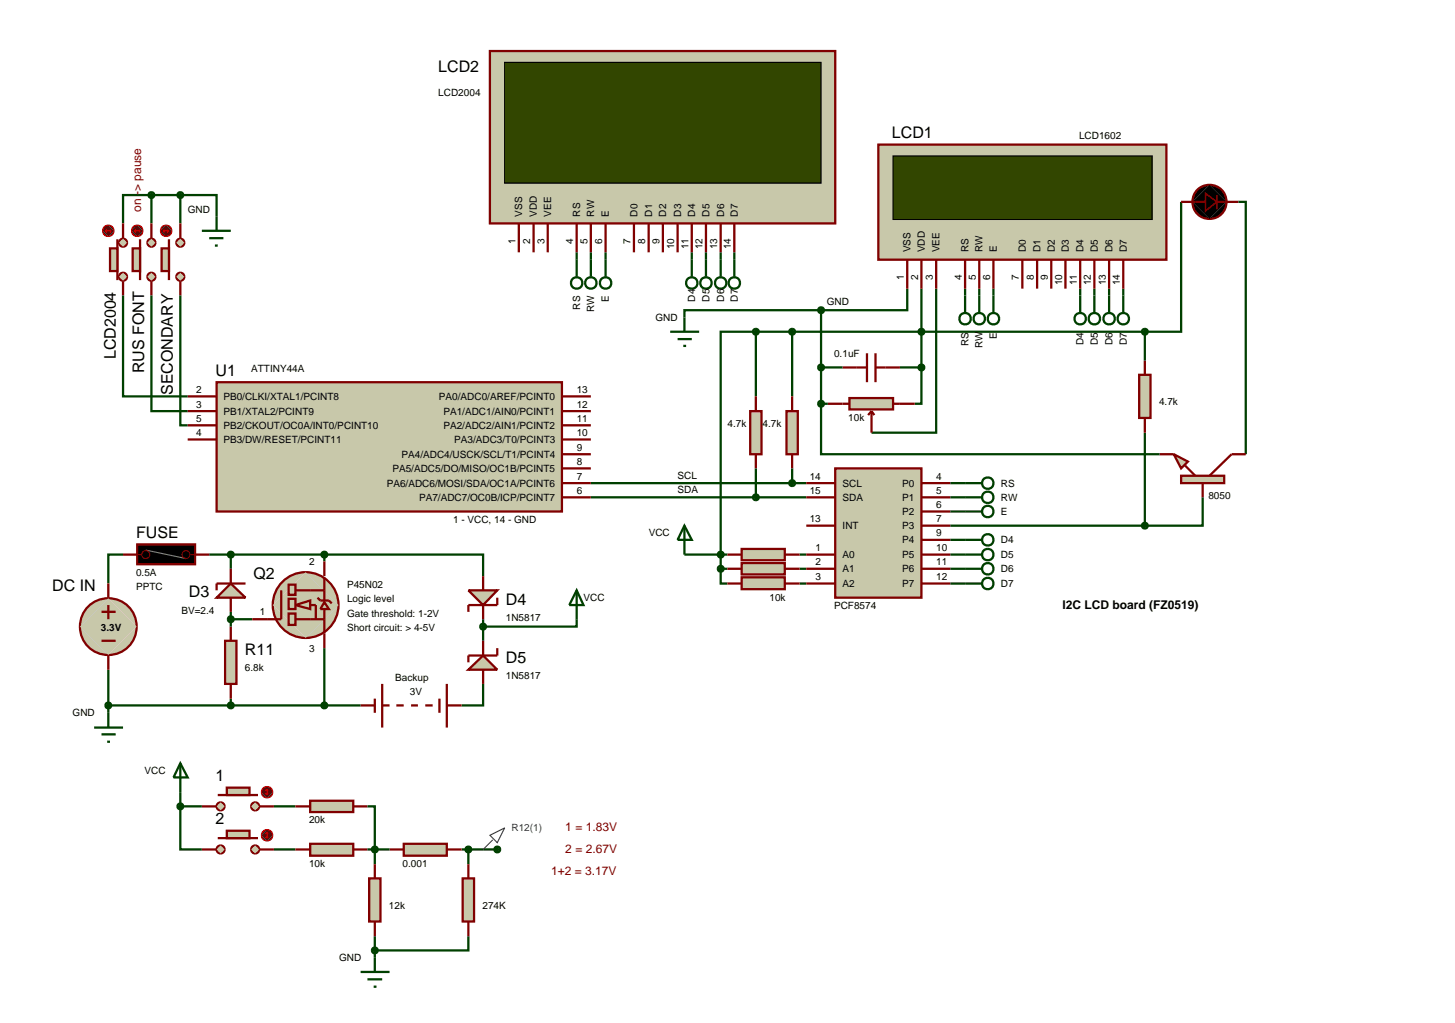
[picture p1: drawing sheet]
<svg xmlns="http://www.w3.org/2000/svg" width="257mm" height="180mm" viewBox="0 0 257 180" stroke-linecap="round" stroke-linejoin="round" font-family="sans-serif">
<g fill="none" stroke="#004000" stroke-width=".4">
<path d="M26.7 34.4h-5v5M26.7 34.4v5M26.7 34.4h5.1M31.8 34.4h6.4v3.8M31.8 34.4v5M208.3 35.6v22.9h-6.4M218.4 35.6h1.3v44.5M21.7 52.1v17.8h11.4M26.7 52.1v20.4h6.4M31.8 52.1v22.9h1.3M101.7 44.5v1.3M104.2 44.5v1.3"/>
<path d="M106.8 44.5v1.3M122 44.5v1.3M124.5 44.5v1.3M127.1 44.5v1.3M129.5 44.5v1.3M133.3 58.5h-6.2v41.8M133.3 58.5v11.4M133.3 58.5h68.6M139.7 58.5v11.4M144.8 54.7h-24.1v1.3M144.8 54.7v16.5M160 50.9v3.8h-15.2"/>
<path d="M162.5 50.9v13.9M165.1 50.9v25.4h-11.4M170.2 50.9v1.2M172.7 50.9v1.2M175.2 50.9v1.2M190.5 50.9v1.2M193 50.9v1.2M195.6 50.9v1.2M198.1 50.9v1.2M201.9 58.5v5.1M144.8 71.2v8.9h59.7M144.8 64.8h3.8"/>
<path d="M144.8 71.2h1.2M158.7 64.8h3.8M162.5 64.8v6.4h-1.2M201.9 76.3v16.4M21.7 97.8h-2.6v5.1M36.9 97.8h20.3M40.7 97.8v2.5M57.2 97.8h28v3.8M57.2 97.8v1.2M104.2 87.7h38M104.2 85.2h38M120.7 97.8h7.6"/>
<path d="M133.3 82.6v5.1M139.7 82.6v2.6M141 97.8h1.2M167.6 87.7h2.6M167.6 85.2h2.6M167.6 97.8h2.6M167.6 92.7h34.3M167.6 90.2h2.6M167.6 95.2h2.6M212.1 87.7v5h-10.2M19.1 118.1v7.6M40.7 109.2h3.8"/>
<path d="M40.7 107.9v2.6M57.2 114.3v10.1M85.2 109.2v3.8M101.7 109.2v1.3h-16.5M127.1 100.3v2.6h1.2M127.1 100.3h1.2M141 102.9h1.2M141 100.3h1.2M167.6 102.9h2.6M167.6 100.3h2.6M19.1 124.4h44.5M31.8 139.7v2.5"/>
<path d="M40.7 123.2v1.2M85.2 120.6v3.8h-3.8M31.8 142.2v7.6h3.8M31.8 142.2h3.8M48.3 142.2h3.8M48.3 149.8h3.8M64.8 142.2h1.3v10.2M64.8 149.8h3.9M81.4 149.8h6.3M82.6 149.8v2.6M66.1 165.1v3.8M82.6 165.1v2.5h-16.5"/>
</g>
<path d="M132.3 72.5h2v7.6h-2z" fill="#c8c8aa" stroke="#800000" stroke-width=".4"/>
<path d="M133.3 69.9v2.6M133.3 80.1v2.5" fill="none" stroke="#800000" stroke-width=".4"/>
<path d="M138.7 72.5h2v7.6h-2z" fill="#c8c8aa" stroke="#800000" stroke-width=".4"/>
<path d="M139.7 69.9v2.6M139.7 80.1v2.5" fill="none" stroke="#800000" stroke-width=".4"/>
<path d="M154.9 25.5h50.8v20.3h-50.8z" fill="#c8c8aa" stroke="#800000" stroke-width=".4"/>
<path d="M157.5 27.5h45.7v11.2h-45.7z" fill="#324600" stroke="#000" stroke-width=".2"/>
<g fill="none" stroke="#800000" stroke-width=".4">
<path d="M160 45.8v5.1M162.5 45.8v5.1M165.1 45.8v5.1M170.2 45.8v5.1M172.7 45.8v5.1M175.2 45.8v5.1M180.3 45.8v5.1M182.9 45.8v5.1M185.4 45.8v5.1M187.9 45.8v5.1M190.5 45.8v5.1M193 45.8v5.1"/>
<path d="M195.6 45.8v5.1M198.1 45.8v5.1"/>
</g>
<g fill="#c8c8aa" stroke="#800000" stroke-width=".4">
<path d="M207 80.1l2.5 1.3-1.2 1.2z"/>
<path d="M208.3 83.9h7.6v1.3h-7.6z"/>
</g>
<path d="M204.5 80.1h2.5M209 82.1l1.8 1.8M212.1 85.2v2.5M219.7 80.1h-2.5l-3.9 3.8" fill="none" stroke="#800000" stroke-width=".4"/>
<path d="M120.7 92.7l1.3 2.5h-2.5zM120.7 92.7v5.1" fill="none" stroke="#004000" stroke-width=".4"/>
<path d="M38.2 67.4h60.9v22.8h-60.9z" fill="#c8c8aa" stroke="#800000" stroke-width=".4"/>
<path d="M33.1 69.9h5.1M33.1 72.5h5.1M33.1 77.5h5.1M33.1 75h5.1M99.1 69.9h5.1M99.1 72.5h5.1M99.1 77.5h5.1M99.1 75h5.1M99.1 87.7h5.1M99.1 85.2h5.1M99.1 82.6h5.1M99.1 80.1h5.1" fill="none" stroke="#800000" stroke-width=".4"/>
<path d="M200.9 66.1h2v7.6h-2z" fill="#c8c8aa" stroke="#800000" stroke-width=".4"/>
<path d="M208.3 35.6h4.3M214.6 35.6h3.8M201.9 63.6v2.5M201.9 73.7v2.6" fill="none" stroke="#800000" stroke-width=".4"/>
<path d="M210.9 33.7a2.97 2.97 0 0 1 2.4-1.1l-3 3 .1-.7zM213.3 32.6a2.95 2.95 0 0 1 3 3zM216.3 35.6a2.95 2.95 0 0 1-3 3zM210.3 35.6l3 3a2.95 2.95 0 0 1-3-3z" fill="#000" stroke="#800000" stroke-width=".4"/>
<path d="M210.3 35.6l3-3 3 3-3 3z" fill="#000"/>
<path d="M214.6 34.4v2.5" fill="none" stroke="#800000" stroke-width=".3"/>
<path d="M212.6 34.1l2 1.5-2 1.6z" fill="#000" stroke="#800000" stroke-width=".3"/>
<path d="M149.8 70.2h7.7v2h-7.7z" fill="#c8c8aa" stroke="#800000" stroke-width=".4"/>
<path d="M146 71.2h3.8M153.7 72.5l-.6 .7M153.7 72.5l.5 .7M153.7 72.5v3.8M157.5 71.2h3.8" fill="none" stroke="#800000" stroke-width=".4"/>
<path d="M162.2 58.1l.3-.1-.5 .5zM162.5 58l.4 .2 .1 .3zM163 58.5l-.1 .3-.4 .2zM162 58.5l.5 .5-.4-.2z" fill="#004000" stroke="#004000" stroke-width=".4"/>
<path d="M162.5 58l.5 .5-.5 .5-.5-.5z" fill="#004000"/>
<path d="M133 87.3l.3-.1-.5 .5zM133.3 87.2l.3 .1 .2 .4zM133.8 87.7l-.1 .3-.4 .2zM132.8 87.7l.5 .5-.4-.2z" fill="#004000" stroke="#004000" stroke-width=".4"/>
<path d="M132.8 87.7l.5-.5 .5 .5-.5 .5z" fill="#004000"/>
<path d="M139.4 84.8l.3-.1-.5 .5zM139.7 84.7l.4 .2 .1 .3zM140.2 85.2l-.1 .3-.4 .2zM139.2 85.2l.5 .5-.3-.1z" fill="#004000" stroke="#004000" stroke-width=".4"/>
<path d="M139.7 84.7l.5 .5-.5 .5-.5-.5z" fill="#004000"/>
<path d="M147.3 82.6h15.2v22.8h-15.2z" fill="#c8c8aa" stroke="#800000" stroke-width=".4"/>
<g fill="none" stroke="#800000" stroke-width=".4">
<path d="M148.6 64.8h4.3M152.9 62.3v5.1M154.4 62.3v5.1M154.4 64.8h4.3M142.2 85.2h5.1M142.2 87.7h5.1M142.2 92.7h5.1M142.2 97.8h5.1M162.5 85.2h5.1M162.5 87.7h5.1M162.5 92.7h5.1M162.5 97.8h5.1"/>
<path d="M162.5 90.2h5.1M162.5 95.2h5.1M142.2 100.3h5.1M142.2 102.9h5.1M162.5 100.3h5.1M162.5 102.9h5.1"/>
</g>
<path d="M144.4 64.5l.4-.2-.5 .5zM144.8 64.3l.4 .2 .1 .3zM145.3 64.8l-.1 .3-.4 .2zM144.3 64.8l.5 .5-.3-.1z" fill="#004000" stroke="#004000" stroke-width=".4"/>
<path d="M144.3 64.8l.5-.5 .5 .5-.5 .5z" fill="#004000"/>
<path d="M162.2 64.4l.3-.1-.5 .5zM162.5 64.3l.3 .1 .2 .4zM162.5 65.3l.5-.5-.1 .3zM162 64.8l.5 .5-.4-.2z" fill="#004000" stroke="#004000" stroke-width=".4"/>
<path d="M162 64.8l.5-.5 .5 .5-.5 .5z" fill="#004000"/>
<path d="M139.4 58.1l.3-.1-.5 .5zM139.7 58l.4 .2 .1 .3zM140.2 58.5l-.1 .3-.4 .2zM139.2 58.5l.5 .5-.3-.1z" fill="#004000" stroke="#004000" stroke-width=".4"/>
<path d="M139.7 58l.5 .5-.5 .5-.5-.5z" fill="#004000"/>
<path d="M133 58.1l.3-.1-.5 .5zM133.3 58l.3 .1 .2 .4zM133.3 59l.5-.5-.2 .4zM132.8 58.5l.5 .5-.4-.2z" fill="#004000" stroke="#004000" stroke-width=".4"/>
<path d="M133.3 58l.5 .5-.5 .5-.5-.5z" fill="#004000"/>
<path d="M130.8 101.8h7.6v2.1h-7.6z" fill="#c8c8aa" stroke="#800000" stroke-width=".4"/>
<path d="M128.3 102.9h2.5M138.4 102.9h2.6" fill="none" stroke="#800000" stroke-width=".4"/>
<path d="M130.8 99.3h7.6v2h-7.6z" fill="#c8c8aa" stroke="#800000" stroke-width=".4"/>
<path d="M128.3 100.3h2.5M138.4 100.3h2.6" fill="none" stroke="#800000" stroke-width=".4"/>
<path d="M130.8 96.8h7.6v2h-7.6z" fill="#c8c8aa" stroke="#800000" stroke-width=".4"/>
<path d="M128.3 97.8h2.5M138.4 97.8h2.6" fill="none" stroke="#800000" stroke-width=".4"/>
<path d="M126.7 100l.4-.2-.5 .5zM127.1 99.8l.4 .2 .1 .3zM127.1 100.8l.5-.5-.2 .4zM126.6 100.3l.5 .5-.4-.2z" fill="#004000" stroke="#004000" stroke-width=".4"/>
<path d="M127.1 99.8l.5 .5-.5 .5-.5-.5z" fill="#004000"/>
<path d="M126.8 97.4l.3-.1-.5 .5zM127.1 97.3l.3 .1 .2 .4zM127.6 97.8l-.2 .4-.3 .1zM126.6 97.8l.5 .5-.4-.2z" fill="#004000" stroke="#004000" stroke-width=".4"/>
<path d="M127.1 97.3l.5 .5-.5 .5-.5-.5z" fill="#004000"/>
<g fill="#c8c8aa" stroke="#800000" stroke-width=".4">
<path d="M26.2 42.3l.5-.2-.7 .7zM26.7 42.1a.68 .68 0 0 1 .7 .7zM27.4 42.8a.68 .68 0 0 1-.7 .7zM26 42.8l.7 .7a.68 .68 0 0 1-.7-.7z"/>
<path d="M26.2 48.3l.5-.2-.7 .7zM26.7 48.1a.68 .68 0 0 1 .7 .7zM27.4 48.8a.68 .68 0 0 1-.7 .7zM26 48.8l.7 .7a.68 .68 0 0 1-.7-.7z"/>
</g>
<g fill="#c8c8aa">
<path d="M26.7 42.1l.7 .7-.7 .7-.7-.7z"/>
<path d="M26.7 48.1l.7 .7-.7 .7-.7-.7z"/>
</g>
<path d="M24.7 42.2v7.2" fill="none" stroke="#800000" stroke-width=".4"/>
<path d="M23.4 43.8h1.3v4h-1.3z" fill="#c8c8aa" stroke="#800000" stroke-width=".4"/>
<path d="M26.7 39.4v2.6M26.7 49.6v2.5" fill="none" stroke="#800000" stroke-width=".4"/>
<path d="M23.5 40l.7-.3-1 1zM24.2 39.7a.94 .94 0 0 1 1 1zM24.2 41.7l1-1a.94 .94 0 0 1-1 1zM23.2 40.7l1 1a.94 .94 0 0 1-1-1z" fill="#400000" stroke="#f00" stroke-width=".2"/>
<path d="M24.2 39.7l1 1-1 1-1-1z" fill="#400000"/>
<path d="M23.7 40.7h1M23.7 40.7l.3 .3M24 40.5l-.3 .2M24.5 40.5l.2 .2M24.7 40.7l-.2 .3" fill="none" stroke="#f00" stroke-width=".2"/>
<g fill="#c8c8aa" stroke="#800000" stroke-width=".4">
<path d="M31.3 42.3l.5-.2-.7 .7zM31.8 42.1a.68 .68 0 0 1 .7 .7zM32.5 42.8a.68 .68 0 0 1-.7 .7zM31.1 42.8l.7 .7a.68 .68 0 0 1-.7-.7z"/>
<path d="M31.3 48.3l.5-.2-.7 .7zM31.8 48.1a.68 .68 0 0 1 .7 .7zM32.5 48.8a.68 .68 0 0 1-.7 .7zM31.1 48.8l.7 .7a.68 .68 0 0 1-.7-.7z"/>
</g>
<g fill="#c8c8aa">
<path d="M31.1 42.8l.7-.7 .7 .7-.7 .7z"/>
<path d="M31.1 48.8l.7-.7 .7 .7-.7 .7z"/>
</g>
<path d="M29.8 42.2v7.2" fill="none" stroke="#800000" stroke-width=".4"/>
<path d="M28.5 43.8h1.3v4h-1.3z" fill="#c8c8aa" stroke="#800000" stroke-width=".4"/>
<path d="M31.8 39.4v2.6M31.8 49.6v2.5" fill="none" stroke="#800000" stroke-width=".4"/>
<path d="M28.6 40l.7-.3-1 1zM29.3 39.7a.94 .94 0 0 1 1 1zM29.3 41.7l1-1a.94 .94 0 0 1-1 1zM28.3 40.7l1 1a.94 .94 0 0 1-1-1z" fill="#400000" stroke="#f00" stroke-width=".2"/>
<path d="M28.3 40.7l1-1 1 1-1 1z" fill="#400000"/>
<path d="M28.8 40.7h1M28.8 40.7l.2 .3M29 40.5l-.2 .2M29.5 40.5l.3 .2M29.8 40.7l-.3 .3" fill="none" stroke="#f00" stroke-width=".2"/>
<path d="M144.4 54.4l.4-.2-.5 .5zM144.8 54.2l.3 .1 .2 .4zM145.3 54.7l-.2 .4-.3 .1zM144.3 54.7l.5 .5-.3-.1z" fill="#004000" stroke="#004000" stroke-width=".4"/>
<path d="M144.3 54.7l.5-.5 .5 .5-.5 .5z" fill="#004000"/>
<path d="M15.9 106.7a5 5 0 0 1 3.2-1.2l-5 5a5 5 0 0 1 1.8-3.8zM19.1 105.5a5 5 0 0 1 5 5zM24.1 110.5a5 5 0 0 1-5 5zM14.1 110.5l5 5a5 5 0 0 1-5-5z" fill="#c8c8aa" stroke="#800000" stroke-width=".4"/>
<path d="M19.1 105.5l5 5-5 5-5-5z" fill="#c8c8aa"/>
<path d="M17.9 107.9h2.5M17.9 113h2.5M19.1 102.9v2.5M19.1 106.7v2.5M19.1 115.6v2.5" fill="none" stroke="#800000" stroke-width=".4"/>
<path d="M144.4 70.9l.4-.2-.5 .5zM144.8 70.7l.4 .2 .1 .3zM145.3 71.2l-.1 .3-.4 .2zM144.3 71.2l.5 .5-.3-.1z" fill="#004000" stroke="#004000" stroke-width=".4"/>
<path d="M144.3 71.2l.5-.5 .5 .5-.5 .5z" fill="#004000"/>
<path d="M201.6 58.1l.3-.1-.5 .5zM201.9 58l.4 .2 .1 .3zM202.4 58.5l-.1 .3-.4 .2zM201.4 58.5l.5 .5-.4-.2z" fill="#004000" stroke="#004000" stroke-width=".4"/>
<path d="M201.9 58l.5 .5-.5 .5-.5-.5z" fill="#004000"/>
<path d="M201.6 92.3l.3-.1-.5 .5zM201.9 92.2l.4 .2 .1 .3zM202.4 92.7l-.1 .3-.4 .2zM201.4 92.7l.5 .5-.4-.2z" fill="#004000" stroke="#004000" stroke-width=".4"/>
<path d="M201.9 92.2l.5 .5-.5 .5-.5-.5z" fill="#004000"/>
<g fill="#c8c8aa" stroke="#800000" stroke-width=".4">
<path d="M21.2 42.3l.5-.2-.7 .7zM21.7 42.1a.68 .68 0 0 1 .7 .7zM22.4 42.8a.68 .68 0 0 1-.7 .7zM21 42.8l.7 .7a.68 .68 0 0 1-.7-.7z"/>
<path d="M21.2 48.3l.5-.2-.7 .7zM21.7 48.1a.68 .68 0 0 1 .7 .7zM22.4 48.8a.68 .68 0 0 1-.7 .7zM21 48.8l.7 .7a.68 .68 0 0 1-.7-.7z"/>
</g>
<g fill="#c8c8aa">
<path d="M21.7 42.1l.7 .7-.7 .7-.7-.7z"/>
<path d="M21.7 48.1l.7 .7-.7 .7-.7-.7z"/>
</g>
<path d="M20.7 42.2v7.2" fill="none" stroke="#800000" stroke-width=".4"/>
<path d="M19.4 43.8h1.3v4h-1.3z" fill="#c8c8aa" stroke="#800000" stroke-width=".4"/>
<path d="M21.7 39.4v2.6M21.7 49.6v2.5" fill="none" stroke="#800000" stroke-width=".4"/>
<path d="M18.4 40l.7-.3-1 1zM19.1 39.7a.94 .94 0 0 1 1 1zM20.1 40.7a.94 .94 0 0 1-1 1zM18.1 40.7l1 1a.94 .94 0 0 1-1-1z" fill="#400000" stroke="#f00" stroke-width=".2"/>
<path d="M18.1 40.7l1-1 1 1-1 1z" fill="#400000"/>
<path d="M18.6 40.7h1M18.6 40.7l.3 .3M18.9 40.5l-.3 .2M19.4 40.5l.2 .2M19.6 40.7l-.2 .3" fill="none" stroke="#f00" stroke-width=".2"/>
<path d="M82.6 104.1h5.1l-2.5 2.6z" fill="#c8c8aa" stroke="#800000" stroke-width=".4"/>
<g fill="none" stroke="#800000" stroke-width=".4">
<path d="M85.2 101.6v2.5M85.2 106.7v2.5M87.7 105.4v1.3h-5.1v1.2M63.6 124.4h2.5M66.1 123.2v2.5M67.4 120.6v7.7M67.4 124.4h1.3M69.9 124.4h1.3M72.5 124.4h1.2M75 124.4h1.3M77.5 123.2v2.5M78.8 120.6v7.7"/>
<path d="M78.8 124.4h2.6"/>
</g>
<path d="M118.2 58.5h5.1M119.5 59.8h2.5M120.7 56v2.5M120.5 61h.5" fill="none" stroke="#004000" stroke-width=".4"/>
<path d="M82.6 118.1l2.6-2.5 2.5 2.5z" fill="#c8c8aa" stroke="#800000" stroke-width=".4"/>
<path d="M85.2 113v2.6M85.2 118.1v2.5M87.7 114.3v1.3h-5.1v1.2" fill="none" stroke="#800000" stroke-width=".4"/>
<path d="M38.2 38.2v2.5M35.6 40.7h5.1M36.9 42h2.5M37.9 43.3h.5" fill="none" stroke="#004000" stroke-width=".4"/>
<path d="M26.4 34l.3-.1-.5 .5zM26.7 33.9l.4 .2 .1 .3zM26.7 34.9l.5-.5-.1 .3zM26.2 34.4l.5 .5-.4-.2z" fill="#004000" stroke="#004000" stroke-width=".4"/>
<path d="M26.7 33.9l.5 .5-.5 .5-.5-.5z" fill="#004000"/>
<path d="M31.4 34.1l.4-.2-.5 .5zM31.8 33.9l.4 .2 .1 .3zM31.8 34.9l.5-.5-.1 .3zM31.3 34.4l.5 .5-.3-.1z" fill="#004000" stroke="#004000" stroke-width=".4"/>
<path d="M31.3 34.4l.5-.5 .5 .5-.5 .5z" fill="#004000"/>
<g fill="#c8c8aa" stroke="#800000" stroke-width=".4">
<path d="M52.1 106.7l2.6-.8v1.5z"/>
<path d="M49.8 102.6a5.8 5.8 0 0 1 4.1-1.7l-5.8 5.8a5.8 5.8 0 0 1 1.7-4.1zM53.9 100.9a5.8 5.8 0 0 1 5.8 5.8zM59.7 106.7a5.8 5.8 0 0 1-5.8 5.8zM48.1 106.7l5.8 5.8a5.8 5.8 0 0 1-5.8-5.8z"/>
</g>
<path d="M48.1 106.7l5.8-5.8 5.8 5.8-5.8 5.8z" fill="#c8c8aa"/>
<path d="M49.6 104.1v5.1h-2.5M52.1 109.2h5.1M52.1 104.1h5.1M54.7 106.7h1v2.5" fill="none" stroke="#800000" stroke-width=".4"/>
<path d="M57.2 106.2l.8 1.2h-1.5z" fill="#c8c8aa" stroke="#800000" stroke-width=".4"/>
<path d="M56 105.4l.5 .5h1.5l.5 .5M57.2 101.8v4.1M57.2 107.4v4.3" fill="none" stroke="#800000" stroke-width=".4"/>
<g fill="#c8c8aa" stroke="#800000" stroke-width=".4">
<path d="M50.9 103.1h1.2v1.8h-1.2z"/>
<path d="M50.9 108.2h1.2v2h-1.2z"/>
<path d="M50.9 105.6h1.2v1.8h-1.2z"/>
</g>
<path d="M57.2 99v2.6M44.5 109.2h2.6M57.2 111.7v2.6" fill="none" stroke="#800000" stroke-width=".4"/>
<path d="M39.7 113h2v7.6h-2z" fill="#c8c8aa" stroke="#800000" stroke-width=".4"/>
<path d="M40.7 110.5v2.5M40.7 120.6v2.6" fill="none" stroke="#800000" stroke-width=".4"/>
<path d="M38.2 105.4l2.5-2.5 2.6 2.5z" fill="#c8c8aa" stroke="#800000" stroke-width=".4"/>
<path d="M40.7 100.3v2.6M40.7 105.4v2.5M43.3 102.9h-5.1v1.2" fill="none" stroke="#800000" stroke-width=".4"/>
<path d="M40.4 108.8l.3-.1-.5 .5zM40.7 108.7l.4 .2 .1 .3zM41.2 109.2l-.1 .3-.4 .2zM40.2 109.2l.5 .5-.4-.2z" fill="#004000" stroke="#004000" stroke-width=".4"/>
<path d="M40.7 108.7l.5 .5-.5 .5-.5-.5z" fill="#004000"/>
<path d="M24.2 96h10.2v3.5h-10.2z" fill="#000" stroke="#800000" stroke-width=".4"/>
<path d="M25.7 97l7.1 1.5" fill="none" stroke="#808080" stroke-width=".2"/>
<g fill="none" stroke="#800000" stroke-width=".2">
<path d="M24.2 97.8h.8M33.6 97.8h.8"/>
<circle cx="25.7" cy="97.8" r=".7"/>
<circle cx="32.8" cy="97.8" r=".7"/>
</g>
<path d="M21.7 97.8h2.5M34.4 97.8h2.5" fill="none" stroke="#800000" stroke-width=".4"/>
<path d="M16.6 128.3h5.1M17.9 129.5h2.5M18.9 130.8h.5M19.1 125.7v2.6" fill="none" stroke="#004000" stroke-width=".4"/>
<path d="M40.4 97.4l.3-.1-.5 .5zM40.7 97.3l.4 .2 .1 .3zM41.2 97.8l-.1 .3-.4 .2zM40.2 97.8l.5 .5-.4-.2z" fill="#004000" stroke="#004000" stroke-width=".4"/>
<path d="M40.7 97.3l.5 .5-.5 .5-.5-.5z" fill="#004000"/>
<path d="M40.3 124.1l.4-.2-.5 .5zM40.7 123.9l.4 .2 .1 .3zM41.2 124.4l-.1 .3-.4 .2zM40.2 124.4l.5 .5-.3-.1z" fill="#004000" stroke="#004000" stroke-width=".4"/>
<path d="M40.2 124.4l.5-.5 .5 .5-.5 .5z" fill="#004000"/>
<path d="M18.7 124.1l.4-.2-.5 .5zM19.1 123.9l.4 .2 .1 .3zM19.6 124.4l-.2 .4-.3 .1zM18.6 124.4l.5 .5-.3-.1z" fill="#004000" stroke="#004000" stroke-width=".4"/>
<path d="M18.6 124.4l.5-.5 .5 .5-.5 .5z" fill="#004000"/>
<path d="M56.8 124.1l.4-.2-.5 .5zM57.2 123.9l.4 .2 .1 .3zM57.7 124.4l-.1 .3-.4 .2zM56.7 124.4l.5 .5-.3-.1z" fill="#004000" stroke="#004000" stroke-width=".4"/>
<path d="M56.7 124.4l.5-.5 .5 .5-.5 .5z" fill="#004000"/>
<path d="M56.8 97.5l.4-.2-.5 .5zM57.2 97.3l.4 .2 .1 .3zM57.7 97.8l-.1 .3-.4 .2zM56.7 97.8l.5 .5-.3-.1z" fill="#004000" stroke="#004000" stroke-width=".4"/>
<path d="M56.7 97.8l.5-.5 .5 .5-.5 .5z" fill="#004000"/>
<path d="M101.7 104.1l1.2 2.6h-2.5zM101.7 104.1v5.1" fill="none" stroke="#004000" stroke-width=".4"/>
<path d="M84.8 110.2l.4-.2-.5 .5zM85.2 110l.3 .1 .2 .4zM85.7 110.5l-.1 .3-.4 .2zM84.7 110.5l.5 .5-.3-.1z" fill="#004000" stroke="#004000" stroke-width=".4"/>
<path d="M84.7 110.5l.5-.5 .5 .5-.5 .5z" fill="#004000"/>
<path d="M86.4 9h60.9v30.4h-60.9z" fill="#c8c8aa" stroke="#800000" stroke-width=".4"/>
<path d="M89 11h55.8v21.3h-55.8z" fill="#324600" stroke="#000" stroke-width=".2"/>
<g fill="none" stroke="#800000" stroke-width=".4">
<path d="M91.5 39.4v5.1M94.1 39.4v5.1M96.6 39.4v5.1M101.7 39.4v5.1M104.2 39.4v5.1M106.8 39.4v5.1M111.8 39.4v5.1M114.4 39.4v5.1M116.9 39.4v5.1M119.5 39.4v5.1M122 39.4v5.1M124.5 39.4v5.1"/>
<path d="M127.1 39.4v5.1M129.5 39.4v5.1"/>
</g>
<g fill="none" stroke="#004000" stroke-width=".4">
<path d="M101.7 45.8v3M104.2 45.8v3M106.8 45.8v3M122 45.8v3M124.5 45.8v3M127.1 45.8v3M129.5 45.8v3M170.2 52.1v3.1M172.7 52.1v3.1M175.2 52.1v3.1M190.5 52.1v3.1M193 52.1v3.1"/>
<path d="M195.6 52.1v3.1M198.1 52.1v3.1M170.2 85.2h3M170.2 87.7h3M170.2 90.2h3M170.2 95.2h3M170.2 97.8h3M170.2 100.3h3M170.2 102.9h3"/>
<circle cx="101.7" cy="49.9" r="1.01"/>
<circle cx="104.2" cy="49.9" r="1.01"/>
<circle cx="106.8" cy="49.9" r="1.01"/>
<circle cx="122" cy="49.9" r="1.01"/>
<circle cx="124.5" cy="49.9" r="1.01"/>
<circle cx="127.1" cy="49.9" r="1.01"/>
<circle cx="129.5" cy="49.9" r="1.01"/>
<circle cx="170.2" cy="56.2" r="1.01"/>
<circle cx="172.7" cy="56.2" r="1.01"/>
<circle cx="175.2" cy="56.2" r="1.01"/>
<circle cx="190.5" cy="56.2" r="1.01"/>
<circle cx="193" cy="56.2" r="1.01"/>
<circle cx="195.6" cy="56.2" r="1.01"/>
<circle cx="198.1" cy="56.2" r="1.01"/>
<circle cx="174.2" cy="87.7" r="1.01"/>
<circle cx="174.2" cy="95.2" r="1.01"/>
<circle cx="174.2" cy="97.8" r="1.01"/>
<circle cx="174.2" cy="85.2" r="1.01"/>
<circle cx="174.2" cy="90.2" r="1.01"/>
<circle cx="174.2" cy="100.3" r="1.01"/>
<circle cx="174.2" cy="102.9" r="1.01"/>
</g>
<g fill="#c8c8aa" stroke="#800000" stroke-width=".4">
<path d="M44.5 141.7l.5-.2-.7 .7zM45 141.5a.68 .68 0 0 1 .7 .7zM45 142.9l.7-.7a.68 .68 0 0 1-.7 .7zM44.3 142.2l.7 .7a.68 .68 0 0 1-.7-.7z"/>
<path d="M38.4 141.7l.5-.2-.7 .7zM38.9 141.5a.68 .68 0 0 1 .7 .7zM38.9 142.9l.7-.7a.68 .68 0 0 1-.7 .7zM38.2 142.2l.7 .7a.68 .68 0 0 1-.7-.7z"/>
</g>
<g fill="#c8c8aa">
<path d="M45 141.5l.7 .7-.7 .7-.7-.7z"/>
<path d="M38.2 142.2l.7-.7 .7 .7-.7 .7z"/>
</g>
<path d="M38.4 140.2h7.1" fill="none" stroke="#800000" stroke-width=".4"/>
<path d="M40 138.9h4v1.3h-4z" fill="#c8c8aa" stroke="#800000" stroke-width=".4"/>
<path d="M35.6 142.2h2.6M45.8 142.2h2.5" fill="none" stroke="#800000" stroke-width=".4"/>
<path d="M46.4 139l.7-.3-1 1zM47.1 138.7a.94 .94 0 0 1 1 1zM48.1 139.7a.94 .94 0 0 1-1 1zM46.1 139.7l1 1a.94 .94 0 0 1-1-1z" fill="#400000" stroke="#f00" stroke-width=".2"/>
<path d="M47.1 138.7l1 1-1 1-1-1z" fill="#400000"/>
<path d="M46.8 139.9l.3 .3M47.1 139.2v1M47.1 139.2l-.3 .2M47.1 139.2l.2 .2M47.3 139.9l-.2 .3" fill="none" stroke="#f00" stroke-width=".2"/>
<g fill="#c8c8aa" stroke="#800000" stroke-width=".4">
<path d="M44.5 149.3l.5-.2-.7 .7zM45 149.1a.68 .68 0 0 1 .7 .7zM45.7 149.8a.68 .68 0 0 1-.7 .7zM44.3 149.8l.7 .7a.68 .68 0 0 1-.7-.7z"/>
<path d="M38.4 149.3l.5-.2-.7 .7zM38.9 149.1a.68 .68 0 0 1 .7 .7zM39.6 149.8a.68 .68 0 0 1-.7 .7zM38.2 149.8l.7 .7a.68 .68 0 0 1-.7-.7z"/>
</g>
<g fill="#c8c8aa">
<path d="M44.3 149.8l.7-.7 .7 .7-.7 .7z"/>
<path d="M38.2 149.8l.7-.7 .7 .7-.7 .7z"/>
</g>
<path d="M38.4 147.8h7.1" fill="none" stroke="#800000" stroke-width=".4"/>
<path d="M40 146.5h4v1.3h-4z" fill="#c8c8aa" stroke="#800000" stroke-width=".4"/>
<path d="M35.6 149.8h2.6M45.8 149.8h2.5" fill="none" stroke="#800000" stroke-width=".4"/>
<path d="M46.4 146.6l.7-.3-1 1zM47.1 146.3a.94 .94 0 0 1 1 1zM48.1 147.3a.94 .94 0 0 1-1 1zM46.1 147.3l1 1a.94 .94 0 0 1-1-1z" fill="#400000" stroke="#f00" stroke-width=".2"/>
<path d="M46.1 147.3l1-1 1 1-1 1z" fill="#400000"/>
<path d="M46.8 147.6l.3 .2M47.1 146.8v1M47.1 146.8l-.3 .2M47.1 146.8l.2 .2M47.3 147.6l-.2 .2" fill="none" stroke="#f00" stroke-width=".2"/>
<path d="M31.8 134.6l1.3 2.5h-2.5zM31.8 134.6v5.1" fill="none" stroke="#004000" stroke-width=".4"/>
<path d="M31.4 141.9l.4-.2-.5 .5zM31.8 141.7l.4 .2 .1 .3zM31.8 142.7l.5-.5-.1 .3zM31.3 142.2l.5 .5-.3-.1z" fill="#004000" stroke="#004000" stroke-width=".4"/>
<path d="M31.8 141.7l.5 .5-.5 .5-.5-.5z" fill="#004000"/>
<path d="M54.7 141.2h7.6v2h-7.6z" fill="#c8c8aa" stroke="#800000" stroke-width=".4"/>
<path d="M52.1 142.2h2.6M62.3 142.2h2.5" fill="none" stroke="#800000" stroke-width=".4"/>
<path d="M54.7 148.8h7.6v2.1h-7.6z" fill="#c8c8aa" stroke="#800000" stroke-width=".4"/>
<path d="M52.1 149.8h2.6M62.3 149.8h2.5" fill="none" stroke="#800000" stroke-width=".4"/>
<path d="M71.2 148.8h7.6v2.1h-7.6z" fill="#c8c8aa" stroke="#800000" stroke-width=".4"/>
<path d="M68.7 149.8h2.5M78.8 149.8h2.6" fill="none" stroke="#800000" stroke-width=".4"/>
<path d="M65.7 149.5l.4-.2-.5 .5zM66.1 149.3l.4 .2 .1 .3zM66.1 150.3l.5-.5-.2 .4zM65.6 149.8l.5 .5-.4-.2z" fill="#004000" stroke="#004000" stroke-width=".4"/>
<path d="M66.1 149.3l.5 .5-.5 .5-.5-.5z" fill="#004000"/>
<path d="M87.3 149.5l.4-.2-.5 .5zM87.7 149.3l.4 .2 .1 .3zM87.7 150.3l.5-.5-.2 .4zM87.2 149.8l.5 .5-.3-.1z" fill="#004000" stroke="#004000" stroke-width=".4"/>
<path d="M87.2 149.8l.5-.5 .5 .5-.5 .5z" fill="#004000"/>
<path d="M65.1 154.9h2v7.6h-2z" fill="#c8c8aa" stroke="#800000" stroke-width=".4"/>
<path d="M66.1 152.4v2.5M66.1 162.5v2.6" fill="none" stroke="#800000" stroke-width=".4"/>
<path d="M63.6 171.4h5.1M64.8 172.7h2.6M65.9 174h.5M66.1 168.9v2.5" fill="none" stroke="#004000" stroke-width=".4"/>
<path d="M86.4 147.3l2.6-1.3-1.3 2.6zM86.9 148.1l-1.7 1.7" fill="none" stroke="#0000c0" stroke-width=".2"/>
<path d="M81.6 154.9h2v7.6h-2z" fill="#c8c8aa" stroke="#800000" stroke-width=".4"/>
<path d="M82.6 152.4v2.5M82.6 162.5v2.6" fill="none" stroke="#800000" stroke-width=".4"/>
<path d="M82.2 149.5l.4-.2-.5 .5zM82.6 149.3l.4 .2 .1 .3zM82.6 150.3l.5-.5-.2 .4zM82.1 149.8l.5 .5-.3-.1z" fill="#004000" stroke="#004000" stroke-width=".4"/>
<path d="M82.1 149.8l.5-.5 .5 .5-.5 .5z" fill="#004000"/>
<path d="M65.8 167.2l.3-.1-.5 .5zM66.1 167.1l.4 .2 .1 .3zM66.1 168.1l.5-.5-.1 .3zM65.6 167.6l.5 .5-.4-.2z" fill="#004000" stroke="#004000" stroke-width=".4"/>
<path d="M66.1 167.1l.5 .5-.5 .5-.5-.5z" fill="#004000"/>
<g font-size="2.8">
<text x="77.3" y="12.8">LCD2</text>
<text x="157.3" y="24.3">LCD1</text>
<text x="20.4" y="63.4" transform="rotate(-90 20.4 63.4)">LCD2004</text>
<text x="25.4" y="65.9" transform="rotate(-90 25.4 65.9)">RUS FONT</text>
<text x="30.5" y="69.7" transform="rotate(-90 30.5 69.7)">SECONDARY</text>
<text x="38" y="66.3">U1</text>
<text x="24" y="94.9">FUSE</text>
<text x="9.2" y="104.2">DC IN</text>
<text x="33.3" y="105.4">D3</text>
<text x="44.7" y="102.1">Q2</text>
<text x="89.2" y="106.7">D4</text>
<text x="43.2" y="115.6">R11</text>
<text x="89.2" y="116.9">D5</text>
<text x="38" y="137.8">1</text>
<text x="38" y="145.4">2</text>
</g>
<g font-size="2.1" fill="#800000">
<text x="24.9" y="37.3" transform="rotate(-90 24.9 37.3)">on -&gt; pause</text>
<text x="99.7" y="146.6">1 = 1.83V</text>
<text x="97.2" y="154.3">1+2 = 3.17V</text>
<text x="99.7" y="150.4">2 = 2.67V</text>
</g>
<text font-size="2.1" x="187.4" y="107.3">I2C LCD board (FZ0519)</text>
<g font-size="1.8">
<text x="77.3" y="16.9">LCD2004</text>
<text x="190.3" y="24.5">LCD1602</text>
<text x="33.1" y="37.5">GND</text>
<text x="92.1" y="38.2" transform="rotate(-90 92.1 38.2)">VSS</text>
<text x="94.7" y="38.2" transform="rotate(-90 94.7 38.2)">VDD</text>
<text x="97.2" y="38.2" transform="rotate(-90 97.2 38.2)">VEE</text>
<text x="102.3" y="38.2" transform="rotate(-90 102.3 38.2)">RS</text>
<text x="104.8" y="38.2" transform="rotate(-90 104.8 38.2)">RW</text>
<text x="107.4" y="38.2" transform="rotate(-90 107.4 38.2)">E</text>
<text x="112.4" y="38.2" transform="rotate(-90 112.4 38.2)">D0</text>
<text x="115" y="38.2" transform="rotate(-90 115 38.2)">D1</text>
<text x="117.5" y="38.2" transform="rotate(-90 117.5 38.2)">D2</text>
<text x="120.1" y="38.2" transform="rotate(-90 120.1 38.2)">D3</text>
<text x="122.6" y="38.2" transform="rotate(-90 122.6 38.2)">D4</text>
<text x="125.1" y="38.2" transform="rotate(-90 125.1 38.2)">D5</text>
<text x="127.7" y="38.2" transform="rotate(-90 127.7 38.2)">D6</text>
<text x="130.1" y="38.2" transform="rotate(-90 130.1 38.2)">D7</text>
<text x="90.9" y="43" transform="rotate(-90 90.9 43)">1</text>
<text x="93.5" y="43" transform="rotate(-90 93.5 43)">2</text>
<text x="96" y="43" transform="rotate(-90 96 43)">3</text>
<text x="101.1" y="43" transform="rotate(-90 101.1 43)">4</text>
<text x="103.6" y="43" transform="rotate(-90 103.6 43)">5</text>
<text x="106.2" y="43" transform="rotate(-90 106.2 43)">6</text>
<text x="111.2" y="43" transform="rotate(-90 111.2 43)">7</text>
<text x="113.8" y="43" transform="rotate(-90 113.8 43)">8</text>
<text x="116.3" y="43" transform="rotate(-90 116.3 43)">9</text>
<text x="118.9" y="44" transform="rotate(-90 118.9 44)">10</text>
<text x="121.4" y="44" transform="rotate(-90 121.4 44)">11</text>
<text x="123.9" y="44" transform="rotate(-90 123.9 44)">12</text>
<text x="126.5" y="44" transform="rotate(-90 126.5 44)">13</text>
<text x="128.9" y="44" transform="rotate(-90 128.9 44)">14</text>
<text x="160.6" y="44.5" transform="rotate(-90 160.6 44.5)">VSS</text>
<text x="163.1" y="44.5" transform="rotate(-90 163.1 44.5)">VDD</text>
<text x="165.7" y="44.5" transform="rotate(-90 165.7 44.5)">VEE</text>
<text x="170.8" y="44.5" transform="rotate(-90 170.8 44.5)">RS</text>
<text x="173.3" y="44.5" transform="rotate(-90 173.3 44.5)">RW</text>
<text x="175.8" y="44.5" transform="rotate(-90 175.8 44.5)">E</text>
<text x="180.9" y="44.5" transform="rotate(-90 180.9 44.5)">D0</text>
<text x="183.5" y="44.5" transform="rotate(-90 183.5 44.5)">D1</text>
<text x="186" y="44.5" transform="rotate(-90 186 44.5)">D2</text>
<text x="188.5" y="44.5" transform="rotate(-90 188.5 44.5)">D3</text>
<text x="191.1" y="44.5" transform="rotate(-90 191.1 44.5)">D4</text>
<text x="193.6" y="44.5" transform="rotate(-90 193.6 44.5)">D5</text>
<text x="196.2" y="44.5" transform="rotate(-90 196.2 44.5)">D6</text>
<text x="198.7" y="44.5" transform="rotate(-90 198.7 44.5)">D7</text>
<text x="107.4" y="53.3" transform="rotate(-90 107.4 53.3)">E</text>
<text x="122.6" y="53.2" transform="rotate(-90 122.6 53.2)">D4</text>
<text x="125.1" y="53.2" transform="rotate(-90 125.1 53.2)">D5</text>
<text x="127.7" y="53.2" transform="rotate(-90 127.7 53.2)">D6</text>
<text x="130.1" y="53.2" transform="rotate(-90 130.1 53.2)">D7</text>
<text x="145.8" y="53.8">GND</text>
<text x="159.4" y="49.3" transform="rotate(-90 159.4 49.3)">1</text>
<text x="161.9" y="49.3" transform="rotate(-90 161.9 49.3)">2</text>
<text x="164.5" y="49.3" transform="rotate(-90 164.5 49.3)">3</text>
<text x="169.6" y="49.3" transform="rotate(-90 169.6 49.3)">4</text>
<text x="172.1" y="49.3" transform="rotate(-90 172.1 49.3)">5</text>
<text x="174.6" y="49.3" transform="rotate(-90 174.6 49.3)">6</text>
<text x="179.7" y="49.3" transform="rotate(-90 179.7 49.3)">7</text>
<text x="182.3" y="49.3" transform="rotate(-90 182.3 49.3)">8</text>
<text x="184.8" y="49.3" transform="rotate(-90 184.8 49.3)">9</text>
<text x="187.3" y="50.3" transform="rotate(-90 187.3 50.3)">10</text>
<text x="189.9" y="50.3" transform="rotate(-90 189.9 50.3)">11</text>
<text x="192.4" y="50.3" transform="rotate(-90 192.4 50.3)">12</text>
<text x="195" y="50.3" transform="rotate(-90 195 50.3)">13</text>
<text x="197.5" y="50.3" transform="rotate(-90 197.5 50.3)">14</text>
<text x="102.3" y="54.6" transform="rotate(-90 102.3 54.6)">RS</text>
<text x="104.8" y="55" transform="rotate(-90 104.8 55)">RW</text>
<text x="115.6" y="56.6">GND</text>
<text x="175.8" y="59.7" transform="rotate(-90 175.8 59.7)">E</text>
<text x="44.3" y="65.6">ATTINY44A</text>
<text x="147.1" y="63">0.1uF</text>
<text x="170.8" y="61" transform="rotate(-90 170.8 61)">RS</text>
<text x="173.3" y="61.4" transform="rotate(-90 173.3 61.4)">RW</text>
<text x="191.1" y="60.8" transform="rotate(-90 191.1 60.8)">D4</text>
<text x="193.6" y="60.8" transform="rotate(-90 193.6 60.8)">D5</text>
<text x="196.2" y="60.8" transform="rotate(-90 196.2 60.8)">D6</text>
<text x="198.7" y="60.8" transform="rotate(-90 198.7 60.8)">D7</text>
<text x="34.6" y="69.3">2</text>
<text x="34.6" y="71.9">3</text>
<text x="39.4" y="70.5">PB0/CLKI/XTAL1/PCINT8</text>
<text x="77.4" y="70.5">PA0/ADC0/AREF/PCINT0</text>
<text x="101.7" y="71.9">12</text>
<text x="101.7" y="69.3">13</text>
<text x="204.4" y="71.5">4.7k</text>
<text x="34.6" y="76.9">4</text>
<text x="34.6" y="74.4">5</text>
<text x="39.4" y="73.1">PB1/XTAL2/PCINT9</text>
<text x="39.4" y="75.6">PB2/CKOUT/OC0A/INT0/PCINT10</text>
<text x="78.2" y="75.6">PA2/ADC2/AIN1/PCINT2</text>
<text x="78.2" y="73.1">PA1/ADC1/AIN0/PCINT1</text>
<text x="101.7" y="76.9">10</text>
<text x="101.7" y="74.4">11</text>
<text x="128.3" y="75.3">4.7k</text>
<text x="134.5" y="75.3">4.7k</text>
<text x="149.6" y="74.3">10k</text>
<text x="39.4" y="78.1">PB3/DW/RESET/PCINT11</text>
<text x="69.2" y="83.2">PA5/ADC5/DO/MISO/OC1B/PCINT5</text>
<text x="70.8" y="80.7">PA4/ADC4/USCK/SCL/T1/PCINT4</text>
<text x="80.1" y="78.1">PA3/ADC3/T0/PCINT3</text>
<text x="101.7" y="82">8</text>
<text x="101.7" y="79.5">9</text>
<text x="68.2" y="85.8">PA6/ADC6/MOSI/SDA/OC1A/PCINT6</text>
<text x="73.9" y="88.3">PA7/ADC7/OC0B/ICP/PCINT7</text>
<text x="101.7" y="87.1">6</text>
<text x="101.7" y="84.6">7</text>
<text x="119.5" y="86.9">SDA</text>
<text x="119.5" y="84.4">SCL</text>
<text x="142.8" y="84.6">14</text>
<text x="142.8" y="87.1">15</text>
<text x="148.6" y="85.8">SCL</text>
<text x="148.6" y="88.3">SDA</text>
<text x="159.1" y="85.8">P0</text>
<text x="159.1" y="88.3">P1</text>
<text x="165.1" y="84.6">4</text>
<text x="165.1" y="87.1">5</text>
<text x="165.1" y="89.6">6</text>
<text x="176.5" y="85.8">RS</text>
<text x="176.5" y="88.3">RW</text>
<text x="213.1" y="88">8050</text>
<text x="79.9" y="92.2">1 - VCC, 14 - GND</text>
<text x="114.4" y="94.6">VCC</text>
<text x="142.8" y="92.1">13</text>
<text x="148.6" y="93.3">INT</text>
<text x="159.1" y="90.8">P2</text>
<text x="159.1" y="93.3">P3</text>
<text x="159.1" y="95.8">P4</text>
<text x="165.1" y="92.1">7</text>
<text x="165.1" y="94.6">9</text>
<text x="176.5" y="90.8">E</text>
<text x="176.5" y="95.8">D4</text>
<text x="24" y="101.6">0.5A</text>
<text x="54.5" y="99.7">2</text>
<text x="143.8" y="97.2">1</text>
<text x="143.8" y="99.7">2</text>
<text x="148.6" y="98.4">A0</text>
<text x="148.6" y="100.9">A1</text>
<text x="159.1" y="98.4">P5</text>
<text x="159.1" y="100.9">P6</text>
<text x="165.1" y="97.2">10</text>
<text x="165.1" y="99.7">11</text>
<text x="176.5" y="98.4">D5</text>
<text x="176.5" y="100.9">D6</text>
<text x="24" y="104.1">PPTC</text>
<text x="61.2" y="103.7">P45N02</text>
<text x="61.2" y="106.2">Logic level</text>
<text x="102.9" y="106">VCC</text>
<text x="135.7" y="105.9">10k</text>
<text x="143.8" y="102.3">3</text>
<text x="147.1" y="107.4">PCF8574</text>
<text x="148.6" y="103.5">A2</text>
<text x="159.1" y="103.5">P7</text>
<text x="165.1" y="102.3">12</text>
<text x="176.5" y="103.5">D7</text>
<text x="17.8" y="111.3">3.3V</text>
<text x="32" y="108.3">BV=2.4</text>
<text x="45.8" y="108.4">1</text>
<text x="61.2" y="108.8">Gate threshold: 1-2V</text>
<text x="61.2" y="111.3">Short circuit: &gt; 4-5V</text>
<text x="89.2" y="109.5">1N5817</text>
<text x="43.2" y="118.4">6.8k</text>
<text x="54.5" y="115">3</text>
<text x="89.2" y="119.7">1N5817</text>
<text x="69.7" y="120.1">Backup</text>
<text x="72.3" y="122.6">3V</text>
<text x="12.8" y="126.3">GND</text>
<text x="25.5" y="136.5">VCC</text>
<text x="54.5" y="145.2">20k</text>
<text x="54.5" y="152.9">10k</text>
<text x="71" y="152.9">0.001</text>
<text x="68.6" y="160.3">12k</text>
<text x="85.1" y="160.3">274K</text>
<text x="59.8" y="169.5">GND</text>
</g>
<text font-size="1.8" fill="#0000c0" x="90.2" y="146.6">R12(1)</text>
</svg>
